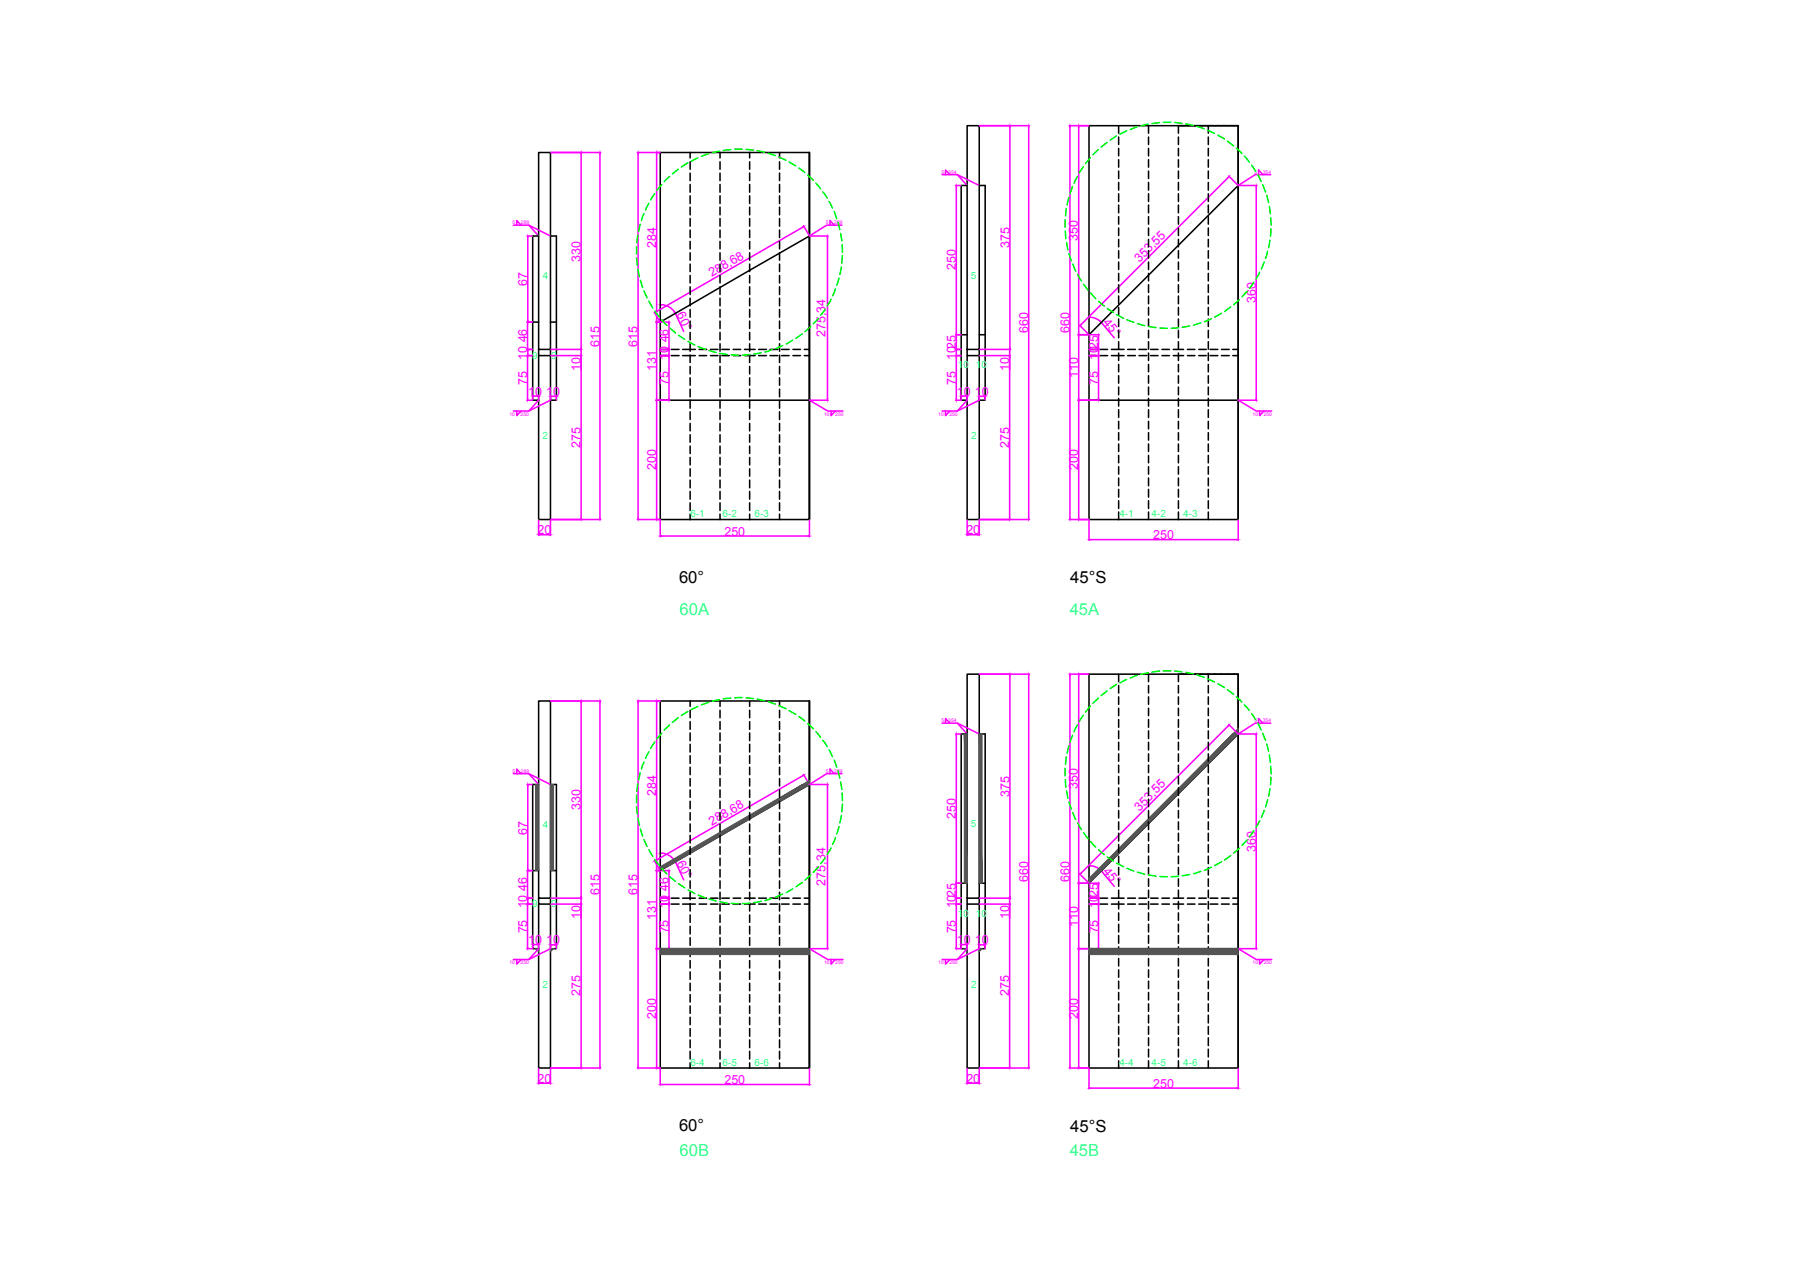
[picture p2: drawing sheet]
<svg xmlns="http://www.w3.org/2000/svg" width="297mm" height="210mm" viewBox="0 0 297 210" stroke-linecap="round" stroke-linejoin="round" font-family="sans-serif">
<!-- layer: 0 -->
<g fill="none" stroke="#000" stroke-width=".25">
<path d="M88.5 25h1.9v32.4h-1.9zM88.5 38.8h-1v26.9h1M90.4 38.8h1v26.9h-1M113.4 25v.9M113.4 26.6v1.2M113.4 28.4v1.3M113.4 30.3v1.3M113.4 32.2v1.2M113.4 34v1.3M113.4 35.9v1.3M113.4 37.8v1.2M113.4 39.7v1.2"/>
<path d="M118.3 25v.9M118.3 26.6v1.2M118.3 28.4v1.3M118.3 30.3v1.3M118.3 32.2v1.2M118.3 34v1.3M118.3 35.9v1.3M118.3 37.8v1.2M118.3 39.7v1.2M123.2 25v.9M123.2 26.6v1.2M123.2 28.4v1.3"/>
<path d="M123.2 30.3v1.3M123.2 32.2v1.2M123.2 34v1.3M123.2 35.9v1.3M123.2 37.8v1.2M123.2 39.7v1.2M128.1 25v.9M128.1 26.6v1.2M128.1 28.4v1.3M128.1 30.3v1.3M128.1 32.2v1.2M128.1 34v1.3"/>
<path d="M128.1 35.9v1.3M128.1 37.8v1.2M128.1 39.7v1.2M133 25h-24.5v60.3h4.9M133 38.8l-24.5 14.1M158.9 20.6h2v36.8h-2zM158.9 30.5h-1v35.2h1M160.9 30.5h1v35.2h-1M183.8 20.6v1.3M183.8 22.5v1.2M183.8 24.4v1.2M183.8 26.2v1.3"/>
<path d="M183.8 28.1v1.2M183.8 30v1.2M183.8 31.8v1.3M183.8 33.7v1.3M183.8 35.6v1.2M183.8 37.5v1.2M183.8 39.3v1.2M188.7 20.6v1.3M188.7 22.5v1.2M188.7 24.4v1.2M188.7 26.2v1.3M188.7 28.1v1.2"/>
<path d="M188.7 30v1.2M188.7 31.8v1.3M188.7 33.7v1.3M188.7 35.6v1.2M188.7 37.5v1.2M188.7 39.3v1.2M193.6 20.6v1.3M193.6 22.5v1.2M193.6 24.4v1.2M193.6 26.2v1.3M193.6 28.1v1.2M193.6 30v1.2"/>
<path d="M193.6 31.8v1.3M193.6 33.7v1.3M193.6 35.6v1.2M193.6 37.5v1.2M193.6 39.3v1.2M198.5 20.6v1.3M198.5 22.5v1.2M198.5 24.4v1.2M198.5 26.2v1.3M198.5 28.1v1.2M198.5 30v1.2M198.5 31.8v1.3"/>
<path d="M198.5 33.7v1.3M198.5 35.6v1.2M198.5 37.5v1.2M198.5 39.3v1.2M202.9 20.6h.5v64.7h-9.8M203.4 30.5l-24.5 24.5M87.5 52.9h1M88.5 57.4v1h1.9M88.5 58.4v26.9h1.9v-26.9M90.4 57.4v1M90.4 52.9h1M108.5 57.4h1.2"/>
<path d="M108.5 58.4h1.2M110.3 57.4h1.3M110.3 58.4h1.3M112.2 57.4h2M112.2 58.4h2M113.4 41.5v1.2M113.4 43.4v1.2M113.4 45.2v1.3M113.4 47.1v1.3M113.4 49v1.2M113.4 50.8v1.3M113.4 52.7v1.3"/>
<path d="M113.4 54.6v1.2M113.4 56.5v1.2M113.4 58.3v1.2M114.9 57.4h1.2M114.9 58.4h1.2M116.7 57.4h1.3M116.7 58.4h1.3M118.3 41.5v1.2M118.3 43.4v1.2M118.3 45.2v1.3M118.3 47.1v1.3M118.3 49v1.2"/>
<path d="M118.3 50.8v1.3M118.3 52.7v1.3M118.3 54.6v1.2M118.3 56.5v1.2M118.3 58.3v1.2M118.6 57.4h1.2M118.6 58.4h1.2M120.5 57.4h1.2M120.5 58.4h1.2M122.3 57.4h1.8M122.3 58.4h1.8M123.2 41.5v1.2"/>
<path d="M123.2 43.4v1.2M123.2 45.2v1.3M123.2 47.1v1.3M123.2 49v1.2M123.2 50.8v1.3M123.2 52.7v1.3M123.2 54.6v1.2M123.2 56.5v1.2M123.2 58.3v1.2M124.6 57.4h1.3M124.6 58.4h1.3M126.5 57.4h1.3"/>
<path d="M126.5 58.4h1.3M128.1 41.5v1.2M128.1 43.4v1.2M128.1 45.2v1.3M128.1 47.1v1.3M128.1 49v1.2M128.1 50.8v1.3M128.1 52.7v1.3M128.1 54.6v1.2M128.1 56.5v1.2M128.1 58.3v1.2M128.4 57.4h1.2"/>
<path d="M128.4 58.4h1.2M130.3 57.4h1.2M130.3 58.4h1.2M132.1 57.4h.9M132.1 58.4h.9M157.9 55h1M158.9 57.4v1h2M158.9 58.4v26.9h2v-26.9M160.9 57.4v1M160.9 55h1M178.9 57.4h1.2M178.9 58.4h1.2"/>
<path d="M180.7 57.4h1.3M180.7 58.4h1.3M182.6 57.4h2.1M182.6 58.4h2.1M183.8 41.2v1.2M183.8 43v1.3M183.8 44.9v1.2M183.8 46.8v1.2M183.8 48.6v1.3M183.8 50.5v1.3M183.8 52.4v1.2M183.8 54.3v1.2"/>
<path d="M183.8 56.1v1.2M183.8 58v1.2M183.8 59.8v1.3M185.3 57.4h1.2M185.3 58.4h1.2M187.1 57.4h1.3M187.1 58.4h1.3M188.7 41.2v1.2M188.7 43v1.3M188.7 44.9v1.2M188.7 46.8v1.2M188.7 48.6v1.3"/>
<path d="M188.7 50.5v1.3M188.7 52.4v1.2M188.7 54.3v1.2M188.7 56.1v1.2M188.7 58v1.2M188.7 59.8v1.3M189 57.4h1.3M189 58.4h1.3M190.9 57.4h1.2M190.9 58.4h1.2M192.8 57.4h1.7M192.8 58.4h1.7"/>
<path d="M193.6 41.2v1.2M193.6 43v1.3M193.6 44.9v1.2M193.6 46.8v1.2M193.6 48.6v1.3M193.6 50.5v1.3M193.6 52.4v1.2M193.6 54.3v1.2M193.6 56.1v1.2M193.6 58v1.2M193.6 59.8v1.3M195.1 57.4h1.2"/>
<path d="M195.1 58.4h1.2M196.9 57.4h1.3M196.9 58.4h1.3M198.5 41.2v1.2M198.5 43v1.3M198.5 44.9v1.2M198.5 46.8v1.2M198.5 48.6v1.3M198.5 50.5v1.3M198.5 52.4v1.2M198.5 54.3v1.2M198.5 56.1v1.2"/>
<path d="M198.5 58v1.2M198.5 59.8v1.3M198.8 57.4h1.3M198.8 58.4h1.3M200.7 57.4h1.2M200.7 58.4h1.2M202.5 57.4h.9M202.5 58.4h.9M108.5 65.7h24.5M113.4 60.2v1.2M113.4 62v1.3M113.4 63.9v1.3"/>
<path d="M113.4 65.8v1.2M113.4 67.6v1.3M113.4 69.5v1.3M113.4 71.4v1.2M113.4 73.3v1.2M113.4 75.1v1.3M113.4 77v1.2M113.4 78.9v1.2M118.3 60.2v1.2M118.3 62v1.3M118.3 63.9v1.3M118.3 65.8v1.2"/>
<path d="M118.3 67.6v1.3M118.3 69.5v1.3M118.3 71.4v1.2M118.3 73.3v1.2M118.3 75.1v1.3M118.3 77v1.2M118.3 78.9v1.2M123.2 60.2v1.2M123.2 62v1.3M123.2 63.9v1.3M123.2 65.8v1.2M123.2 67.6v1.3"/>
<path d="M123.2 69.5v1.3M123.2 71.4v1.2M123.2 73.3v1.2M123.2 75.1v1.3M123.2 77v1.2M123.2 78.9v1.2M128.1 60.2v1.2M128.1 62v1.3M128.1 63.9v1.3M128.1 65.8v1.2M128.1 67.6v1.3M128.1 69.5v1.3"/>
<path d="M128.1 71.4v1.2M128.1 73.3v1.2M128.1 75.1v1.3M128.1 77v1.2M128.1 78.9v1.2M178.9 65.7h24.5M183.8 61.7v1.2M183.8 63.6v1.2M183.8 65.4v1.3M183.8 67.3v1.3M183.8 69.2v1.2M183.8 71.1v1.2"/>
<path d="M183.8 72.9v1.3M183.8 74.8v1.2M183.8 76.7v1.2M183.8 78.5v1.3M188.7 61.7v1.2M188.7 63.6v1.2M188.7 65.4v1.3M188.7 67.3v1.3M188.7 69.2v1.2M188.7 71.1v1.2M188.7 72.9v1.3M188.7 74.8v1.2"/>
<path d="M188.7 76.7v1.2M188.7 78.5v1.3M193.6 61.7v1.2M193.6 63.6v1.2M193.6 65.4v1.3M193.6 67.3v1.3M193.6 69.2v1.2M193.6 71.1v1.2M193.6 72.9v1.3M193.6 74.8v1.2M193.6 76.7v1.2M193.6 78.5v1.3"/>
<path d="M198.5 61.7v1.2M198.5 63.6v1.2M198.5 65.4v1.3M198.5 67.3v1.3M198.5 69.2v1.2M198.5 71.1v1.2M198.5 72.9v1.3M198.5 74.8v1.2M198.5 76.7v1.2M198.5 78.5v1.3M113.4 80.7v1.3M113.4 82.6v1.2"/>
<path d="M113.4 84.4v.9M113.4 85.3h9.8M118.3 80.7v1.3M118.3 82.6v1.2M118.3 84.4v.9M123.2 85.3h9.8v-60.3v60.3M123.2 80.7v1.3M123.2 82.6v1.2M123.2 84.4v.9M128.1 80.7v1.3M128.1 82.6v1.2M128.1 84.4v.9"/>
<path d="M183.8 80.4v1.2M183.8 82.2v1.3M183.8 84.1v1.2M188.7 80.4v1.2M188.7 82.2v1.3M188.7 84.1v1.2M193.6 85.3h-14.7v-64.7h24.5v64.7M193.6 80.4v1.2M193.6 82.2v1.3M193.6 84.1v1.2M198.5 80.4v1.2M198.5 82.2v1.3"/>
<path d="M198.5 84.1v1.2M88.5 115.1h1.9v32.4h-1.9zM113.4 115.1v.9M113.4 116.7v1.2M113.4 118.5v1.3M118.3 115.1v.9M118.3 116.7v1.2M118.3 118.5v1.3M123.2 115.1v.9M123.2 116.7v1.2M123.2 118.5v1.3M128.1 115.1v.9"/>
<path d="M128.1 116.7v1.2M128.1 118.5v1.3M133 115.1h-24.5v60.3h4.9M158.9 110.7h2v36.8h-2zM183.8 110.7v1.3M183.8 112.6v1.2M183.8 114.5v1.2M183.8 116.3v1.2M183.8 118.2v1.3M188.7 110.7v1.3M188.7 112.6v1.2M188.7 114.5v1.2"/>
<path d="M188.7 116.3v1.2M188.7 118.2v1.3M193.6 110.7v1.3M193.6 112.6v1.2M193.6 114.5v1.2M193.6 116.3v1.2M193.6 118.2v1.3M198.5 110.7v1.3M198.5 112.6v1.2M198.5 114.5v1.2M198.5 116.3v1.2M198.5 118.2v1.3"/>
<path d="M202.9 110.7h.5v64.7h-9.8M88.5 128.8h-1v27h1M90.4 128.8h1v27h-1M113.4 120.4v1.3M113.4 122.2v1.3M113.4 124.1v1.3M113.4 126v1.2M113.4 127.9v1.2M113.4 129.7v1.3M113.4 131.6v1.2M113.4 133.5v1.2M113.4 135.3v1.3"/>
<path d="M113.4 137.2v1.3M113.4 139.1v1.2M118.3 120.4v1.3M118.3 122.2v1.3M118.3 124.1v1.3M118.3 126v1.2M118.3 127.9v1.2M118.3 129.7v1.3M118.3 131.6v1.2M118.3 133.5v1.2M118.3 135.3v1.3M118.3 137.2v1.3"/>
<path d="M118.3 139.1v1.2M123.2 120.4v1.3M123.2 122.2v1.3M123.2 124.1v1.3M123.2 126v1.2M123.2 127.9v1.2M123.2 129.7v1.3M123.2 131.6v1.2M123.2 133.5v1.2M123.2 135.3v1.3M123.2 137.2v1.3M123.2 139.1v1.2"/>
<path d="M128.1 120.4v1.3M128.1 122.2v1.3M128.1 124.1v1.3M128.1 126v1.2M128.1 127.9v1.2M128.1 129.7v1.3M128.1 131.6v1.2M128.1 133.5v1.2M128.1 135.3v1.3M128.1 137.2v1.3M128.1 139.1v1.2M133 128.8l-24.5 14.2"/>
<path d="M158.9 120.6h-1v35.2h1M160.9 120.6h1v35.2h-1M183.8 120v1.3M183.8 121.9v1.3M183.8 123.8v1.2M183.8 125.7v1.2M183.8 127.5v1.3M183.8 129.4v1.2M183.8 131.3v1.2M183.8 133.1v1.3M183.8 135v1.3M183.8 136.8v1.3"/>
<path d="M183.8 138.7v1.3M188.7 120v1.3M188.7 121.9v1.3M188.7 123.8v1.2M188.7 125.7v1.2M188.7 127.5v1.3M188.7 129.4v1.2M188.7 131.3v1.2M188.7 133.1v1.3M188.7 135v1.3M188.7 136.8v1.3M188.7 138.7v1.3"/>
<path d="M193.6 120v1.3M193.6 121.9v1.3M193.6 123.8v1.2M193.6 125.7v1.2M193.6 127.5v1.3M193.6 129.4v1.2M193.6 131.3v1.2M193.6 133.1v1.3M193.6 135v1.3M193.6 136.8v1.3M193.6 138.7v1.3M198.5 120v1.3"/>
<path d="M198.5 121.9v1.3M198.5 123.8v1.2M198.5 125.7v1.2M198.5 127.5v1.3M198.5 129.4v1.2M198.5 131.3v1.2M198.5 133.1v1.3M198.5 135v1.3M198.5 136.8v1.3M198.5 138.7v1.3M203.4 120.6l-24.5 24.5M87.5 143h1"/>
<path d="M88.5 147.5v1h1.9M88.5 148.5v26.9h1.9v-26.9M90.4 147.5v1M90.4 143h1M108.5 155.8h24.5M108.5 147.5h1.2M108.5 148.5h1.2M110.3 147.5h1.3M110.3 148.5h1.3M112.2 147.5h2M112.2 148.5h2M113.4 141v1.2"/>
<path d="M113.4 142.8v1.2M113.4 144.7v1.2M113.4 146.5v1.3M113.4 148.4v1.2M113.4 150.3v1.2M113.4 152.1v1.3M113.4 154v1.3M113.4 155.9v1.2M113.4 157.8v1.2M113.4 159.6v1.3M114.9 147.5h1.2M114.9 148.5h1.2"/>
<path d="M116.7 147.5h1.3M116.7 148.5h1.3M118.3 141v1.2M118.3 142.8v1.2M118.3 144.7v1.2M118.3 146.5v1.3M118.3 148.4v1.2M118.3 150.3v1.2M118.3 152.1v1.3M118.3 154v1.3M118.3 155.9v1.2M118.3 157.8v1.2"/>
<path d="M118.3 159.6v1.3M118.6 147.5h1.2M118.6 148.5h1.2M120.5 147.5h1.2M120.5 148.5h1.2M122.3 147.5h1.8M122.3 148.5h1.8M123.2 141v1.2M123.2 142.8v1.2M123.2 144.7v1.2M123.2 146.5v1.3M123.2 148.4v1.2"/>
<path d="M123.2 150.3v1.2M123.2 152.1v1.3M123.2 154v1.3M123.2 155.9v1.2M123.2 157.8v1.2M123.2 159.6v1.3M124.6 147.5h1.3M124.6 148.5h1.3M126.5 147.5h1.3M126.5 148.5h1.3M128.1 141v1.2M128.1 142.8v1.2"/>
<path d="M128.1 144.7v1.2M128.1 146.5v1.3M128.1 148.4v1.2M128.1 150.3v1.2M128.1 152.1v1.3M128.1 154v1.3M128.1 155.9v1.2M128.1 157.8v1.2M128.1 159.6v1.3M128.4 147.5h1.2M128.4 148.5h1.2M130.3 147.5h1.2"/>
<path d="M130.3 148.5h1.2M132.1 147.5h.9M132.1 148.5h.9M157.9 145.1h1M158.9 147.5v1h2M158.9 148.5v26.9h2v-26.9M160.9 147.5v1M160.9 145.1h1M178.9 147.5h1.2M178.9 148.5h1.2M178.9 155.8h24.5M180.7 147.5h1.3"/>
<path d="M180.7 148.5h1.3M182.6 147.5h2.1M182.6 148.5h2.1M183.8 140.6v1.2M183.8 142.5v1.2M183.8 144.3v1.3M183.8 146.2v1.2M183.8 148.1v1.2M183.8 149.9v1.3M183.8 151.8v1.3M183.8 153.7v1.2M183.8 155.5v1.3"/>
<path d="M183.8 157.4v1.3M183.8 159.3v1.2M185.3 147.5h1.2M185.3 148.5h1.2M187.1 147.5h1.3M187.1 148.5h1.3M188.7 140.6v1.2M188.7 142.5v1.2M188.7 144.3v1.3M188.7 146.2v1.2M188.7 148.1v1.2M188.7 149.9v1.3"/>
<path d="M188.7 151.8v1.3M188.7 153.7v1.2M188.7 155.5v1.3M188.7 157.4v1.3M188.7 159.3v1.2M189 147.5h1.3M189 148.5h1.3M190.9 147.5h1.2M190.9 148.5h1.2M192.8 147.5h1.7M192.8 148.5h1.7M193.6 140.6v1.2"/>
<path d="M193.6 142.5v1.2M193.6 144.3v1.3M193.6 146.2v1.2M193.6 148.1v1.2M193.6 149.9v1.3M193.6 151.8v1.3M193.6 153.7v1.2M193.6 155.5v1.3M193.6 157.4v1.3M193.6 159.3v1.2M195.1 147.5h1.2M195.1 148.5h1.2"/>
<path d="M196.9 147.5h1.3M196.9 148.5h1.3M198.5 140.6v1.2M198.5 142.5v1.2M198.5 144.3v1.3M198.5 146.2v1.2M198.5 148.1v1.2M198.5 149.9v1.3M198.5 151.8v1.3M198.5 153.7v1.2M198.5 155.5v1.3M198.5 157.4v1.3"/>
<path d="M198.5 159.3v1.2M198.8 147.5h1.3M198.8 148.5h1.3M200.7 147.5h1.2M200.7 148.5h1.2M202.5 147.5h.9M202.5 148.5h.9M113.4 175.4h9.8M113.4 161.5v1.2M113.4 163.4v1.2M113.4 165.2v1.2M113.4 167.1v1.2"/>
<path d="M113.4 168.9v1.3M113.4 170.8v1.3M113.4 172.7v1.2M113.4 174.6v.8M118.3 161.5v1.2M118.3 163.4v1.2M118.3 165.2v1.2M118.3 167.1v1.2M118.3 168.9v1.3M118.3 170.8v1.3M118.3 172.7v1.2M118.3 174.6v.8"/>
<path d="M123.2 175.4h9.8v-60.3v60.3M123.2 161.5v1.2M123.2 163.4v1.2M123.2 165.2v1.2M123.2 167.1v1.2M123.2 168.9v1.3M123.2 170.8v1.3M123.2 172.7v1.2M123.2 174.6v.8M128.1 161.5v1.2M128.1 163.4v1.2M128.1 165.2v1.2"/>
<path d="M128.1 167.1v1.2M128.1 168.9v1.3M128.1 170.8v1.3M128.1 172.7v1.2M128.1 174.6v.8M183.8 161.1v1.3M183.8 163v1.2M183.8 164.9v1.2M183.8 166.7v1.3M183.8 168.6v1.3M183.8 170.5v1.2M183.8 172.3v1.3"/>
<path d="M183.8 174.2v1.2M188.7 161.1v1.3M188.7 163v1.2M188.7 164.9v1.2M188.7 166.7v1.3M188.7 168.6v1.3M188.7 170.5v1.2M188.7 172.3v1.3M188.7 174.2v1.2M193.6 175.4h-14.7v-64.7h24.5v64.7M193.6 161.1v1.3M193.6 163v1.2"/>
<path d="M193.6 164.9v1.2M193.6 166.7v1.3M193.6 168.6v1.3M193.6 170.5v1.2M193.6 172.3v1.3M193.6 174.2v1.2M198.5 161.1v1.3M198.5 163v1.2M198.5 164.9v1.2M198.5 166.7v1.3M198.5 168.6v1.3M198.5 170.5v1.2"/>
<path d="M198.5 172.3v1.3M198.5 174.2v1.2"/>
</g>
<g fill="none" stroke="#f0f" stroke-width=".25">
<path d="M84.3 37h2.6l1.6 1.8M84.9 37v-.8l.7 .8M86.6 38.8h.8M86.7 39v13.6M86.9 37l3.5 1.8M90.5 25h8.2M95.5 25.3v31.9M98.6 25.3v59.8M104.7 25h3.7M104.8 25.3v59.8M107.9 25.3v27.3M131.9 37.3l-24.1 13.9"/>
<path d="M132 37.1l.9 1.6M133 38.8h3.1M135.9 39v26.5M136.4 37v-.8l.6 .8M138.3 37h-2.5l-2.8 1.8M154.8 28.7h2.5l1.6 1.8M155.3 28.7v-.8l.8 .8M157 30.5h.9M157.1 30.7v24M157.3 28.7l3.6 1.8M160.9 20.6h8.2M165.9 20.9v36.3"/>
<path d="M169 20.9v64.2M175.7 20.6h3.1M175.8 20.9v64.2M177.2 20.9v33.8M201.8 29.2l-24.2 24.1M201.9 28.9l1.5 1.5M203.5 30.5h3M206.4 30.7v34.8M206.8 28.7v-.8l.7 .8M208.8 28.7h-2.6l-2.8 1.8M86.5 58.4h.9M86.6 57.4h.8"/>
<path d="M86.6 52.9h.8M86.7 53.2v4M86.7 58.6v6.9M86.7 57.6v.6M90.5 58.4h5.1M90.5 57.4h5.1M95.5 57.6v.6M95.5 58.4v26.7M107.5 51.3l.9 1.6M107.8 52.9h.7M107.9 53.2v12.3M108.5 58.4h1.5"/>
<path d="M108.5 57.4h1.5M108.5 52.9h1.5M108.7 50a2.86 2.86 0 0 1 2.1 1.2M109.9 53.2v4M109.9 57.6v.6M109.9 58.6v6.9M111 51.5l1.3 2.9M157 58.4h.9M157 57.4h.9M157 55h.9M157.1 55.2v2M157.1 57.6v.6"/>
<path d="M157.1 58.6v6.9M160.9 58.4h5.1M160.9 57.4h5.1M165.9 57.6v.6M165.9 58.4v26.7M177.1 55h1.7M177.2 55.2v10.3M177.3 53.4l1.6 1.5M179 58.4h1.6M179 57.4h1.6M179 55h1.6M179.2 52.1l.7 .2 .9 .5"/>
<path d="M180.5 55.2v2M180.5 57.6v.6M180.5 58.6v6.9M181 52.9l.1 .2M181.1 53.1l2 2.4M84.9 67.5v.8l.7-.8M86.5 65.7h.9M87.5 64.9v.8M87.7 65.1h.5M88.5 65.7l-1.6 1.8h-2.6M88.5 64.9v.8M90.4 65v.7"/>
<path d="M90.4 65.7l-3.5 1.8M90.7 65.1h.5M91.4 65v.7M107.8 65.7h.6M107.9 66v19.1M108.5 65.7h1.5M133 65.7l3 1.8h2.5M133 65.7h3.1M136.5 67.5v.8l.7-.8M155.3 67.5v.8l.8-.8M157 65.7h.9M157.9 64.9v.8"/>
<path d="M158.2 65.1h.5M158.9 65.7l-1.6 1.8h-2.5M158.9 64.9v.8M160.9 65v.7M160.9 65.7l-3.6 1.8M161.1 65.1h.5M161.9 65v.7M177.1 65.7h1.7M177.2 66v19.1M179 65.7h1.6M203.4 65.7l3 1.8h2.5M203.5 65.7h3"/>
<path d="M206.9 67.5v.8l.8-.8M88.5 85.4v2.6M88.7 87.8h1.5M90.4 85.4v2.6M90.5 85.3h8.2M104.7 85.3h3.7M108.5 85.4v2.8M108.7 88h24M133 85.4v2.8M158.9 85.4v2.6M159.1 87.8h1.5M160.9 85.4v2.6"/>
<path d="M160.9 85.3h8.2M175.7 85.3h3.1M178.9 85.4v3.4M179.1 88.6h24.1M203.4 85.4v3.4M90.5 115.1h8.2M95.5 115.4v31.9M98.6 115.4v59.8M104.7 115.1h3.7M104.8 115.4v59.8M107.9 115.4v27.3M154.8 118.8h2.5l1.6 1.8"/>
<path d="M155.3 118.8v-.8l.8 .8M157.3 118.8l3.6 1.8M160.9 110.7h8.2M165.9 111v36.3M169 111v64.2M175.7 110.7h3.1M175.8 111v64.2M177.2 111v33.8M201.8 119.2l-24.2 24.2M201.9 119l1.5 1.5M206.8 118.8v-.8l.7 .8M208.8 118.8h-2.6l-2.8 1.8"/>
<path d="M84.3 127.1h2.6l1.6 1.7M84.9 127.1v-.8l.7 .8M86.6 128.8h.8M86.7 129.1v13.6M86.9 127.1l3.5 1.7M131.9 127.4l-24.1 13.9M132 127.2l.9 1.6M133 128.8h3.1M135.9 129.1v26.5M136.4 127.1v-.8l.6 .8M138.3 127.1h-2.5l-2.8 1.7M157 120.6h.9"/>
<path d="M157.1 120.8v24M203.5 120.6h3M206.4 120.8v34.8M84.9 157.6v.8l.7-.8M86.5 155.8h.9M86.5 148.5h.9M86.6 147.5h.8M86.6 143h.8M86.7 143.2v4.1M86.7 148.7v6.9M86.7 147.7v.5M87.5 155.1v.7"/>
<path d="M87.7 155.1h.5M88.5 155.8l-1.6 1.8h-2.6M88.5 155.1v.7M90.4 155.1v.7M90.4 155.8l-3.5 1.8M90.5 148.5h5.1M90.5 147.5h5.1M90.7 155.2h.5M91.4 155.1v.7M95.5 147.7v.5M95.5 148.5v26.7M107.5 141.3l.9 1.6"/>
<path d="M107.8 155.8h.6M107.8 143h.7M107.9 143.2v12.4M107.9 156.1v19.1M108.5 155.8h1.5M108.5 148.5h1.5M108.5 147.5h1.5M108.5 143h1.5M108.7 140.1a2.86 2.86 0 0 1 2.1 1.2M109.9 143.2v4.1M109.9 147.7v.5M109.9 148.7v6.9"/>
<path d="M111 141.5l1.3 3M133 155.8l3 1.8h2.5M133 155.8h3.1M136.5 157.6v.8l.7-.8M155.3 157.6v.8l.8-.8M157 155.8h.9M157 148.5h.9M157 147.5h.9M157 145.1h.9M157.1 145.3v2M157.1 147.7v.5M157.1 148.7v6.9"/>
<path d="M157.9 155.1v.7M158.2 155.1h.5M158.9 155.8l-1.6 1.8h-2.5M158.9 155.1v.7M160.9 155.1v.7M160.9 155.8l-3.6 1.8M160.9 148.5h5.1M160.9 147.5h5.1M161.1 155.2h.5M161.9 155.1v.7M165.9 147.7v.5M165.9 148.5v26.7"/>
<path d="M177.1 155.8h1.7M177.1 145.1h1.7M177.2 145.3v10.3M177.2 156.1v19.1M177.3 143.5l1.6 1.5M179 155.8h1.6M179 148.5h1.6M179 147.5h1.6M179 145.1h1.6M179.2 142.2l.7 .1 .9 .6M180.5 145.3v2M180.5 147.7v.5"/>
<path d="M180.5 148.7v6.9M181 143l.1 .2M181.1 143.2l2 2.4M203.4 155.8l3 1.8h2.5M203.5 155.8h3M206.9 157.6v.8l.8-.8M88.5 175.5v2.5M88.7 177.9h1.5M90.4 175.5v2.5M90.5 175.4h8.2M104.7 175.4h3.7M108.5 175.5v2.8"/>
<path d="M108.7 178.1h24M133 175.5v2.8M158.9 175.5v2.5M159.1 177.9h1.5M160.9 175.5v2.5M160.9 175.4h8.2M175.7 175.4h3.1M178.9 175.5v3.3M179.1 178.7h24.1M203.4 175.5v3.3"/>
</g>
<g fill="#f0f" stroke="#f0f" stroke-width=".16">
<path d="M110.8 141.4v-.1l.1 .2z"/>
<path d="M108.5 140.2l.2-.1v.1z"/>
<path d="M108.5 178.1h.2v.1z"/>
<path d="M132.7 178.1h.3l-.3 .1z"/>
<path d="M135.9 155.6h.1l-.1 .2z"/>
<path d="M135.9 128.8l.1 .3h-.1z"/>
<path d="M109.9 155.6h.1l-.1 .2z"/>
<path d="M109.9 148.5l.1 .2h-.1z"/>
<path d="M109.9 148.2h.1l-.1 .3z"/>
<path d="M109.9 147.5l.1 .2h-.1z"/>
<path d="M109.9 147.3h.1l-.1 .2z"/>
<path d="M109.9 143l.1 .2h-.1z"/>
<path d="M107.8 155.6h.1v.2z"/>
<path d="M107.9 143v.2h-.1z"/>
<path d="M104.8 175.2h.1l-.1 .2z"/>
<path d="M104.8 115.1l.1 .3h-.1z"/>
<path d="M88.5 177.9h.2v.1z"/>
<path d="M90.2 177.9h.2l-.2 .1z"/>
<path d="M87.5 155.1h.2v.1z"/>
<path d="M88.2 155.1h.3l-.3 .1z"/>
<path d="M90.4 155.2l.3-.1v.1z"/>
<path d="M91.2 155.1l.2 .1h-.2z"/>
<path d="M95.5 115.1v.3h-.1z"/>
<path d="M95.4 147.3h.1v.2z"/>
<path d="M95.5 147.5v.2h-.1z"/>
<path d="M95.4 148.2h.1v.3z"/>
<path d="M98.5 175.2h.1v.2z"/>
<path d="M98.6 115.1v.3h-.1z"/>
<path d="M95.5 148.5v.2h-.1z"/>
<path d="M95.4 175.2h.1v.2z"/>
<path d="M86.6 155.6h.1v.2z"/>
<path d="M86.7 148.5v.2h-.1z"/>
<path d="M86.7 147.3v.2z"/>
<path d="M86.7 143v.2z"/>
<path d="M86.7 148.2h.1l-.1 .3z"/>
<path d="M86.7 147.5l.1 .2h-.1z"/>
<path d="M86.7 142.7h.1l-.1 .3z"/>
<path d="M86.7 128.8l.1 .3h-.1z"/>
<path d="M107.6 141.4l.2-.1z"/>
<path d="M131.8 127.4l.3-.1-.2 .2z"/>
<path d="M107.9 115.1v.3h-.1z"/>
<path d="M107.8 142.7h.1v.3z"/>
<path d="M107.9 155.8v.3h-.1z"/>
<path d="M107.8 175.2h.1v.2z"/>
<path d="M158.9 177.9h.2v.1z"/>
<path d="M160.6 177.9h.3l-.3 .1z"/>
<path d="M157.9 155.1h.3v.1z"/>
<path d="M158.7 155.1h.2l-.2 .1z"/>
<path d="M160.9 155.2l.2-.1v.1z"/>
<path d="M161.6 155.1l.3 .1h-.3z"/>
<path d="M165.9 110.7l.1 .3h-.1z"/>
<path d="M165.9 147.3h.1l-.1 .2z"/>
<path d="M165.9 147.5v.2z"/>
<path d="M165.9 148.2v.3z"/>
<path d="M169 175.2h.1l-.1 .2z"/>
<path d="M169 110.7l.1 .3h-.1z"/>
<path d="M165.9 148.5v.2h-.1z"/>
<path d="M165.8 175.2h.1v.2z"/>
<path d="M157.1 155.6h.1l-.1 .2z"/>
<path d="M157.1 148.5l.1 .2h-.1z"/>
<path d="M157.1 147.3h.1l-.1 .2z"/>
<path d="M157.1 145.1l.1 .2h-.1z"/>
<path d="M157.1 148.2v.3z"/>
<path d="M157.1 147.5l.1 .2z"/>
<path d="M180.7 142.9l.1-.1 .1 .2z"/>
<path d="M178.9 142.2h.2z"/>
<path d="M178.9 178.7h.2v.1z"/>
<path d="M203.2 178.7h.2l-.2 .1z"/>
<path d="M175.8 110.7v.3h-.1z"/>
<path d="M175.7 175.2h.1v.2z"/>
<path d="M206.3 155.6h.1v.2z"/>
<path d="M206.4 120.6v.2h-.1z"/>
<path d="M177.2 145.1l.1 .2h-.1z"/>
<path d="M177.2 155.6h.1l-.1 .2z"/>
<path d="M180.5 148.5v.2h-.1z"/>
<path d="M180.4 155.6h.1v.2z"/>
<path d="M180.4 148.2h.1v.3z"/>
<path d="M180.5 147.5v.2h-.1z"/>
<path d="M180.4 147.3h.1v.2z"/>
<path d="M180.5 145.1v.2h-.1z"/>
<path d="M177.2 175.2h.1l-.1 .2z"/>
<path d="M177.2 155.8l.1 .3h-.1z"/>
<path d="M177.2 144.8h.1l-.1 .3z"/>
<path d="M177.2 110.7l.1 .3h-.1z"/>
<path d="M177.6 143.4v.1l-.2 .1z"/>
<path d="M201.7 119.2l.2-.1-.1 .2z"/>
<path d="M157.1 144.8h.1l-.1 .3z"/>
<path d="M157.1 120.6l.1 .2h-.1z"/>
<path d="M110.8 51.3l.1 .2z"/>
<path d="M108.5 50.1l.2-.1v.1z"/>
<path d="M108.5 88h.2v.1z"/>
<path d="M132.7 88h.3l-.3 .1z"/>
<path d="M135.9 65.5h.1l-.1 .2z"/>
<path d="M135.9 38.8l.1 .2h-.1z"/>
<path d="M109.9 65.5h.1l-.1 .2z"/>
<path d="M109.9 58.4l.1 .2h-.1z"/>
<path d="M109.9 58.2h.1l-.1 .2z"/>
<path d="M109.9 57.4l.1 .2h-.1z"/>
<path d="M109.9 57.2h.1l-.1 .2z"/>
<path d="M109.9 52.9l.1 .3h-.1z"/>
<path d="M107.8 65.5h.1v.2z"/>
<path d="M107.9 52.9v.3h-.1z"/>
<path d="M104.8 85.1h.1l-.1 .2z"/>
<path d="M104.8 25l.1 .3h-.1z"/>
<path d="M88.5 87.8h.2v.1z"/>
<path d="M90.2 87.8h.2l-.2 .1z"/>
<path d="M87.5 65.1l.2-.1v.1z"/>
<path d="M88.2 65l.3 .1h-.3z"/>
<path d="M90.4 65.1h.3z"/>
<path d="M91.2 65.1h.2h-.2z"/>
<path d="M95.5 25v.3h-.1z"/>
<path d="M95.4 57.2h.1v.2z"/>
<path d="M95.5 57.4v.2h-.1z"/>
<path d="M95.4 58.2h.1v.2z"/>
<path d="M98.5 85.1h.1v.2z"/>
<path d="M98.6 25v.3h-.1z"/>
<path d="M95.5 58.4v.2h-.1z"/>
<path d="M95.4 85.1h.1v.2z"/>
<path d="M86.6 65.5h.1v.2z"/>
<path d="M86.7 58.4v.2h-.1z"/>
<path d="M86.7 57.2v.2z"/>
<path d="M86.7 52.9v.3z"/>
<path d="M86.7 58.2h.1l-.1 .2z"/>
<path d="M86.7 57.4l.1 .2h-.1z"/>
<path d="M86.7 52.6h.1l-.1 .3z"/>
<path d="M86.7 38.8l.1 .2h-.1z"/>
<path d="M107.8 51.2v.1h-.2z"/>
<path d="M131.8 37.3l.3-.1-.2 .2z"/>
<path d="M107.9 25v.3h-.1z"/>
<path d="M107.8 52.6h.1v.3z"/>
<path d="M107.9 65.7v.3h-.1z"/>
<path d="M107.8 85.1h.1v.2z"/>
<path d="M158.9 87.8h.2v.1z"/>
<path d="M160.6 87.8h.3l-.3 .1z"/>
<path d="M157.9 65.1l.3-.1v.1z"/>
<path d="M158.7 65l.2 .1h-.2z"/>
<path d="M160.9 65.1h.2z"/>
<path d="M161.6 65.1h.3h-.3z"/>
<path d="M165.9 20.6l.1 .3h-.1z"/>
<path d="M165.9 57.2h.1l-.1 .2z"/>
<path d="M165.9 57.4v.2z"/>
<path d="M165.9 58.2v.2z"/>
<path d="M169 85.1h.1l-.1 .2z"/>
<path d="M169 20.6l.1 .3h-.1z"/>
<path d="M165.9 58.4v.2h-.1z"/>
<path d="M165.8 85.1h.1v.2z"/>
<path d="M157.1 65.5h.1l-.1 .2z"/>
<path d="M157.1 58.4l.1 .2h-.1z"/>
<path d="M157.1 57.2h.1l-.1 .2z"/>
<path d="M157.1 55l.1 .2h-.1z"/>
<path d="M157.1 58.2v.2z"/>
<path d="M157.1 57.4l.1 .2z"/>
<path d="M180.7 52.8l.1-.1 .1 .2z"/>
<path d="M178.9 52.1h.2z"/>
<path d="M178.9 88.6h.2v.1z"/>
<path d="M203.2 88.6h.2l-.2 .1z"/>
<path d="M175.8 20.6v.3h-.1z"/>
<path d="M175.7 85.1h.1v.2z"/>
<path d="M206.3 65.5h.1v.2z"/>
<path d="M206.4 30.5v.2h-.1z"/>
<path d="M177.2 55l.1 .2h-.1z"/>
<path d="M177.2 65.5h.1l-.1 .2z"/>
<path d="M180.5 58.4v.2h-.1z"/>
<path d="M180.4 65.5h.1v.2z"/>
<path d="M180.4 58.2h.1v.2z"/>
<path d="M180.5 57.4v.2h-.1z"/>
<path d="M180.4 57.2h.1v.2z"/>
<path d="M180.5 55v.2h-.1z"/>
<path d="M177.2 85.1h.1l-.1 .2z"/>
<path d="M177.2 65.7l.1 .3h-.1z"/>
<path d="M177.2 54.7h.1l-.1 .3z"/>
<path d="M177.2 20.6l.1 .3h-.1z"/>
<path d="M177.6 53.3v.1l-.2 .1z"/>
<path d="M201.7 29.2l.2-.2-.1 .2z"/>
<path d="M157.1 54.7h.1l-.1 .3z"/>
<path d="M157.1 30.5l.1 .2h-.1z"/>
</g>
<g fill="#545454" stroke="#545454" stroke-width=".16">
<path d="M88 155.8h.5v.5z"/>
<path d="M90.4 155.8h.5l-.5 .5z"/>
<path d="M131.8 128.8l1.2-.6v.6z"/>
<path d="M109.6 142.4l22.2-13.6h1.2z"/>
<path d="M158.4 155.8h.5v.5z"/>
<path d="M160.9 155.8h.4l-.4 .5z"/>
<path d="M202.5 120.6l.9-.9v.9z"/>
<path d="M202.5 120.6h.9l-23.7 23.7z"/>
<path d="M90.4 128.8l.5 14.2v-14.2zM90.4 128.8l.5 14.2h-.5z"/>
<path d="M88 128.8l.5 14.2v-14.2zM88 128.8l.5 14.2h-.5z"/>
<path d="M108.5 142.4h1.1l22.2-13.6zM108.5 142.4h1.1l-1.1 .6z"/>
<path d="M160.9 120.6l.4 24.5v-24.5zM160.9 120.6l.4 24.5h-.4z"/>
<path d="M202.5 120.6l-23.6 23.7h.8zM178.9 144.3h.8l-.8 .8z"/>
<path d="M158.4 120.6l.5 24.5v-24.5zM158.4 120.6l.5 24.5h-.5z"/>
<path d="M108.5 155.8l24.5 1v-1zM108.5 155.8l24.5 1h-24.5z"/>
<path d="M178.9 155.8l24.5 1v-1zM178.9 155.8l24.5 1h-24.5z"/>
</g>
<g fill="none" stroke="#0f0" stroke-width=".25">
<path d="M104.8 38.6l-.2 1.3M105.2 36.8l-.3 1.2M105.8 35.1l-.4 1.1M106.6 33.4l-.5 1.1M107.6 31.8l-.7 1M108.7 30.3l-.8 1M110 29l-.9 .8M111.4 27.8l-.9 .8M113 26.7l-1.1 .7M114.7 25.9l-1.1 .6M116.4 25.3l-1.2 .4M118.2 24.8l-1.2 .3"/>
<path d="M120.1 24.6l-1.3 .1M120.7 24.5h1.2M122.6 24.5l1.2 .2M124.4 24.8l1.2 .2M126.2 25.2l1.2 .4M128 25.8l1.1 .5M129.6 26.6l1.1 .6M131.2 27.6l1 .7M132.7 28.8l.9 .8M134 30.1l.8 .9M135.2 31.5l.7 1M136.2 33.1l.6 1.1"/>
<path d="M137 34.7l.5 1.2M137.7 36.5l.3 1.2M138.1 38.3l.2 1.3M175 36.1v1.2M175 38l.1 1.2M175.2 34.2l-.1 1.3M175.2 39.8l.2 1.2M175.6 32.4l-.3 1.2M176.2 30.6l-.4 1.2M177 29l-.5 1.1M178 27.4l-.7 1M179.1 25.9l-.8 1"/>
<path d="M180.4 24.6l-.9 .8M181.9 23.4l-1 .8M183.4 22.3l-1 .7M185.1 21.5l-1.1 .5M186.8 20.9l-1.1 .4M188.7 20.4l-1.3 .3M190.5 20.1l-1.3 .2M191.1 20.1h1.3M193 20.1l1.2 .2M194.8 20.3l1.3 .3M196.7 20.8l1.1 .4M198.4 21.4l1.1 .5"/>
<path d="M200.1 22.2l1 .6M201.6 23.2l1.1 .7M203.1 24.3l.9 .9M204.4 25.6l.8 1M205.6 27.1l.7 1M206.6 28.7l.6 1.1M207.4 30.3l.5 1.2M208.1 32.1l.3 1.2M208.5 33.9l.2 1.2M208.6 39.4l-.2 1.3M208.8 35.8v1.2M208.8 37.6l-.1 1.2"/>
<path d="M104.6 40.5v1.2M104.6 42.4l.1 1.2M104.8 44.2l.2 1.3M105.2 46l.4 1.2M105.8 47.8l.5 1.1M106.6 49.5l.6 1.1M107.6 51.1l.7 1M108.7 52.5l.9 1M110 53.9l1 .8M111.5 55.1l1 .6M113 56.1l1.1 .6M114.7 56.9l1.2 .5"/>
<path d="M116.5 57.6l1.2 .3M118.3 58l1.2 .2M120.1 58.3h1.2M123.2 58.2l-1.2 .1M125.1 57.9l-1.3 .3M126.8 57.4l-1.1 .4M128.6 56.8l-1.2 .5M130.2 55.9l-1 .6M131.8 54.8l-1 .8M133.2 53.6l-.9 .9M134.5 52.3l-.9 .9M135.6 50.8l-.8 1"/>
<path d="M136.5 49.1l-.6 1.1M137.3 47.4l-.5 1.2M137.9 45.7l-.4 1.1M138.2 43.8l-.2 1.3M138.4 40.2v1.2M138.4 42l-.1 1.3M175.6 41.6l.4 1.2M176.2 43.4l.6 1.1M177.1 45.1l.6 1M178 46.7l.7 1M179.2 48.1l.8 1M180.5 49.5l.9 .8"/>
<path d="M181.9 50.7l1 .6M183.4 51.7l1.2 .6M185.1 52.5l1.2 .4M186.9 53.2l1.2 .3M188.7 53.6l1.2 .2M190.6 53.9h1.2M193.6 53.8l-1.2 .1M195.5 53.5l-1.3 .2M197.3 53l-1.2 .4M199 52.4l-1.1 .4M200.7 51.5l-1.1 .6M202.2 50.4l-1 .8"/>
<path d="M203.6 49.2l-.9 .8M204.9 47.9l-.8 .9M206 46.3l-.7 1.1M206.9 44.7l-.6 1.1M207.7 43l-.5 1.2M208.3 41.3l-.4 1.1M110 119.1l-.9 .8M111.4 117.9l-.9 .7M113 116.9l-1.1 .6M114.7 116l-1.1 .6M116.4 115.3l-1.2 .5M118.2 114.9l-1.2 .3"/>
<path d="M120.1 114.7l-1.3 .1M121.9 114.6h-1.2M122.6 114.6l1.2 .2M124.4 114.8l1.2 .3M126.2 115.3l1.2 .3M128 115.9l1.1 .5M129.6 116.7l1.1 .6M131.2 117.7l1 .7M132.7 118.9l.9 .8M177 119.1l-.5 1.1M178 117.5l-.7 1M179.1 116l-.8 1"/>
<path d="M180.4 114.7l-.9 .8M181.9 113.5l-1 .7M183.4 112.4l-1 .7M185.1 111.6l-1.1 .6M186.8 110.9l-1.1 .5M188.7 110.5l-1.3 .3M190.5 110.2l-1.3 .2M191.1 110.2h1.3M193 110.2l1.2 .1M194.8 110.4l1.3 .3M196.7 110.9l1.1 .3M198.4 111.5l1.1 .5"/>
<path d="M200.1 112.3l1 .6M201.6 113.3l1.1 .7M203.1 114.5l.9 .8M204.4 115.8l.8 .9M205.6 117.2l.7 1M206.6 118.8l.6 1.1M104.6 130.6v1.3M104.6 132.4l.1 1.3M104.8 128.7l-.2 1.3M104.8 134.3l.2 1.2M105.2 126.9l-.3 1.2M105.2 136.1l.4 1.2"/>
<path d="M105.8 125.2l-.4 1.1M105.8 137.9l.5 1.1M106.6 123.5l-.5 1.1M106.6 139.6l.6 1.1M107.6 121.9l-.7 1M108.7 120.4l-.8 1M134 120.2l.8 .9M135.2 121.6l.7 1M136.2 123.2l.6 1.1M136.5 139.3l-.6 1M137 124.8l.5 1.2M137.3 137.5l-.5 1.2"/>
<path d="M137.7 126.6l.3 1.2M137.9 135.7l-.4 1.3M138.1 128.4l.2 1.3M138.2 133.9l-.2 1.3M138.4 130.2v1.3M138.4 132.1l-.1 1.2M175 126.2v1.2M175 128l.1 1.3M175.2 124.3l-.1 1.2M175.2 129.9l.2 1.2M175.6 122.5l-.3 1.2M175.6 131.7l.4 1.2"/>
<path d="M176.2 120.8l-.4 1.1M176.2 133.5l.6 1.1M177.1 135.2l.6 1.1M178 136.8l.7 .9M179.2 138.2l.8 .9M180.5 139.6l.9 .8M203.6 139.3l-.9 .8M204.9 138l-.8 .8M206 136.4l-.7 1M206.9 134.8l-.6 1.1M207.4 120.4l.5 1.2M207.7 133.1l-.5 1.2"/>
<path d="M208.1 122.2l.3 1.2M208.3 131.3l-.4 1.2M208.5 124l.2 1.3M208.6 129.5l-.2 1.3M208.8 125.8v1.3M208.8 127.7l-.1 1.2M107.6 141.2l.7 .9M108.7 142.6l.9 .9M110 144l1 .8M111.5 145.1l1 .7M113 146.2l1.1 .6M114.7 147l1.2 .5"/>
<path d="M116.5 147.6l1.2 .4M118.3 148.1l1.2 .2M120.1 148.4h1.2M123.2 148.3l-1.2 .1M125.1 148l-1.3 .2M126.8 147.5l-1.1 .4M128.6 146.8l-1.2 .5M130.2 146l-1 .6M131.8 144.9l-1 .8M133.2 143.7l-.9 .9M134.5 142.4l-.9 .9M135.6 140.9l-.8 .9"/>
<path d="M181.9 140.7l1 .7M183.4 141.8l1.2 .6M185.1 142.6l1.2 .5M186.9 143.2l1.2 .4M188.7 143.7l1.2 .2M190.6 144h1.2M193.6 143.9l-1.2 .1M195.5 143.6l-1.3 .2M197.3 143.1l-1.2 .4M199 142.4l-1.1 .5M200.7 141.5l-1.1 .7M202.2 140.5l-1 .8"/>
</g>
<g font-size="2.7">
<text x="111.6" y="95.7">60°</text>
<text x="175.8" y="95.8">45°S</text>
<text x="111.6" y="185.8">60°</text>
<text x="175.8" y="185.9">45°S</text>
</g>
<g font-size="2.7" fill="#0ff">
<text x="111.6" y="101">60A</text>
<text x="175.7" y="101">45A</text>
<text x="111.6" y="189.8">60B</text>
<text x="175.7" y="189.8">45B</text>
</g>
<g font-size="2.1" fill="#f0f">
<text x="107.8" y="40.7" transform="rotate(-90 107.8 40.7)">284</text>
<text x="165.8" y="40.8" transform="rotate(-90 165.8 40.8)">375</text>
<text x="177.1" y="39.5" transform="rotate(-90 177.1 39.5)">350</text>
<text x="86.6" y="47" transform="rotate(-90 86.6 47)">67</text>
<text x="95.4" y="43" transform="rotate(-90 95.4 43)">330</text>
<text x="116.9" y="45.5" transform="rotate(-30 116.9 45.5)">288,68</text>
<text x="157" y="44.4" transform="rotate(-90 157 44.4)">250</text>
<text x="187.2" y="43.2" transform="rotate(-45 187.2 43.2)">353,55</text>
<text x="111.1" y="51.6" transform="rotate(64 111.1 51.6)">60°</text>
<text x="181.2" y="53.1" transform="rotate(49 181.2 53.1)">45°</text>
<text x="206.3" y="49.8" transform="rotate(-90 206.3 49.8)">360</text>
<text x="86.6" y="56.2" transform="rotate(-90 86.6 56.2)">46</text>
<text x="86.6" y="59.1" transform="rotate(-90 86.6 59.1)">10</text>
<text x="98.5" y="56.9" transform="rotate(-90 98.5 56.9)">615</text>
<text x="104.7" y="56.9" transform="rotate(-90 104.7 56.9)">615</text>
<text x="109.8" y="59.1" transform="rotate(-90 109.8 59.1)">10</text>
<text x="109.8" y="56.2" transform="rotate(-90 109.8 56.2)">46</text>
<text x="135.6" y="55.4" transform="rotate(-90 135.6 55.4)">275,34</text>
<text x="157" y="59.1" transform="rotate(-90 157 59.1)">1025</text>
<text x="168.9" y="54.7" transform="rotate(-90 168.9 54.7)">660</text>
<text x="175.7" y="54.7" transform="rotate(-90 175.7 54.7)">660</text>
<text x="180.4" y="59.1" transform="rotate(-90 180.4 59.1)">1025</text>
<text x="86.6" y="63.2" transform="rotate(-90 86.6 63.2)">75</text>
<text x="86.8" y="65">10</text>
<text x="89.7" y="65">10</text>
<text x="95.4" y="60.9" transform="rotate(-90 95.4 60.9)">10</text>
<text x="107.8" y="60.9" transform="rotate(-90 107.8 60.9)">131</text>
<text x="109.8" y="63.2" transform="rotate(-90 109.8 63.2)">75</text>
<text x="157" y="63.2" transform="rotate(-90 157 63.2)">75</text>
<text x="157.2" y="65">10</text>
<text x="160.2" y="65">10</text>
<text x="165.8" y="60.9" transform="rotate(-90 165.8 60.9)">10</text>
<text x="177.1" y="62.1" transform="rotate(-90 177.1 62.1)">110</text>
<text x="180.4" y="63.2" transform="rotate(-90 180.4 63.2)">75</text>
<text x="95.4" y="73.6" transform="rotate(-90 95.4 73.6)">275</text>
<text x="107.8" y="77.2" transform="rotate(-90 107.8 77.2)">200</text>
<text x="165.8" y="73.6" transform="rotate(-90 165.8 73.6)">275</text>
<text x="177.1" y="77.2" transform="rotate(-90 177.1 77.2)">200</text>
<text x="88.3" y="87.7">20</text>
<text x="119" y="88">250</text>
<text x="158.8" y="87.7">20</text>
<text x="189.5" y="88.5">250</text>
<text x="107.8" y="130.8" transform="rotate(-90 107.8 130.8)">284</text>
<text x="165.8" y="130.8" transform="rotate(-90 165.8 130.8)">375</text>
<text x="177.1" y="129.6" transform="rotate(-90 177.1 129.6)">350</text>
<text x="86.6" y="137.1" transform="rotate(-90 86.6 137.1)">67</text>
<text x="95.4" y="133" transform="rotate(-90 95.4 133)">330</text>
<text x="116.9" y="135.6" transform="rotate(-30 116.9 135.6)">288,68</text>
<text x="157" y="134.5" transform="rotate(-90 157 134.5)">250</text>
<text x="187.2" y="133.3" transform="rotate(-45 187.2 133.3)">353,55</text>
<text x="111.1" y="141.7" transform="rotate(64 111.1 141.7)">60°</text>
<text x="181.2" y="143.2" transform="rotate(49 181.2 143.2)">45°</text>
<text x="206.3" y="139.9" transform="rotate(-90 206.3 139.9)">360</text>
<text x="86.6" y="146.3" transform="rotate(-90 86.6 146.3)">46</text>
<text x="86.6" y="149.2" transform="rotate(-90 86.6 149.2)">10</text>
<text x="98.5" y="147" transform="rotate(-90 98.5 147)">615</text>
<text x="104.7" y="147" transform="rotate(-90 104.7 147)">615</text>
<text x="109.8" y="149.2" transform="rotate(-90 109.8 149.2)">10</text>
<text x="109.8" y="146.3" transform="rotate(-90 109.8 146.3)">46</text>
<text x="135.6" y="145.4" transform="rotate(-90 135.6 145.4)">275,34</text>
<text x="157" y="149.2" transform="rotate(-90 157 149.2)">1025</text>
<text x="168.9" y="144.8" transform="rotate(-90 168.9 144.8)">660</text>
<text x="175.7" y="144.8" transform="rotate(-90 175.7 144.8)">660</text>
<text x="180.4" y="149.2" transform="rotate(-90 180.4 149.2)">1025</text>
<text x="86.6" y="153.3" transform="rotate(-90 86.6 153.3)">75</text>
<text x="86.8" y="155.1">10</text>
<text x="89.7" y="155.1">10</text>
<text x="95.4" y="151" transform="rotate(-90 95.4 151)">10</text>
<text x="107.8" y="151" transform="rotate(-90 107.8 151)">131</text>
<text x="109.8" y="153.3" transform="rotate(-90 109.8 153.3)">75</text>
<text x="157" y="153.3" transform="rotate(-90 157 153.3)">75</text>
<text x="157.2" y="155.1">10</text>
<text x="160.2" y="155.1">10</text>
<text x="165.8" y="151" transform="rotate(-90 165.8 151)">10</text>
<text x="177.1" y="152.2" transform="rotate(-90 177.1 152.2)">110</text>
<text x="180.4" y="153.3" transform="rotate(-90 180.4 153.3)">75</text>
<text x="95.4" y="163.6" transform="rotate(-90 95.4 163.6)">275</text>
<text x="107.8" y="167.3" transform="rotate(-90 107.8 167.3)">200</text>
<text x="165.8" y="163.6" transform="rotate(-90 165.8 163.6)">275</text>
<text x="177.1" y="167.3" transform="rotate(-90 177.1 167.3)">200</text>
<text x="88.3" y="177.8">20</text>
<text x="119" y="178">250</text>
<text x="158.8" y="177.8">20</text>
<text x="189.5" y="178.6">250</text>
</g>
<g font-size="1.6" fill="#0ff">
<text x="89.2" y="45.8">4</text>
<text x="159.5" y="45.8">5</text>
<text x="87.4" y="58.9">9</text>
<text x="90.6" y="58.9">9</text>
<text x="157.4" y="60.5">10</text>
<text x="160.3" y="60.5">10</text>
<text x="89.1" y="72.1">2</text>
<text x="159.6" y="72.1">2</text>
<text x="113.4" y="85">6-1</text>
<text x="118.7" y="85">6-2</text>
<text x="124" y="85">6-3</text>
<text x="183.9" y="85">4-1</text>
<text x="189.2" y="85">4-2</text>
<text x="194.4" y="85">4-3</text>
<text x="89.2" y="135.9">4</text>
<text x="159.5" y="135.9">5</text>
<text x="87.4" y="149">9</text>
<text x="90.6" y="149">9</text>
<text x="157.4" y="150.7">10</text>
<text x="160.3" y="150.7">10</text>
<text x="89.1" y="162.2">2</text>
<text x="159.6" y="162.2">2</text>
<text x="113.4" y="175.1">6-4</text>
<text x="118.7" y="175.1">6-5</text>
<text x="124" y="175.1">6-6</text>
<text x="183.9" y="175.1">4-4</text>
<text x="189.2" y="175.1">4-5</text>
<text x="194.4" y="175.1">4-6</text>
</g>
<g font-size=".8" fill="#f0f">
<text x="154.7" y="28.5">5</text>
<text x="155.8" y="28.5">354</text>
<text x="206.1" y="28.5">5</text>
<text x="207.5" y="28.5">354</text>
<text x="84.2" y="36.8">5</text>
<text x="85.6" y="36.8">289</text>
<text x="135.7" y="36.8">5</text>
<text x="137.1" y="36.8">289</text>
<text x="83.7" y="68.3">10</text>
<text x="85.5" y="68.3">250</text>
<text x="135.4" y="68.3">10</text>
<text x="137.2" y="68.3">250</text>
<text x="154.1" y="68.3">10</text>
<text x="156" y="68.3">250</text>
<text x="205.8" y="68.3">10</text>
<text x="207.6" y="68.3">250</text>
<text x="154.7" y="118.6">5</text>
<text x="155.8" y="118.6">354</text>
<text x="206.1" y="118.6">5</text>
<text x="207.5" y="118.6">354</text>
<text x="84.2" y="126.9">5</text>
<text x="85.6" y="126.9">289</text>
<text x="135.7" y="126.9">5</text>
<text x="137.1" y="126.9">289</text>
<text x="83.7" y="158.4">10</text>
<text x="85.5" y="158.4">250</text>
<text x="135.4" y="158.4">10</text>
<text x="137.2" y="158.4">250</text>
<text x="154.1" y="158.4">10</text>
<text x="156" y="158.4">250</text>
<text x="205.8" y="158.4">10</text>
<text x="207.6" y="158.4">250</text>
</g>
</svg>
